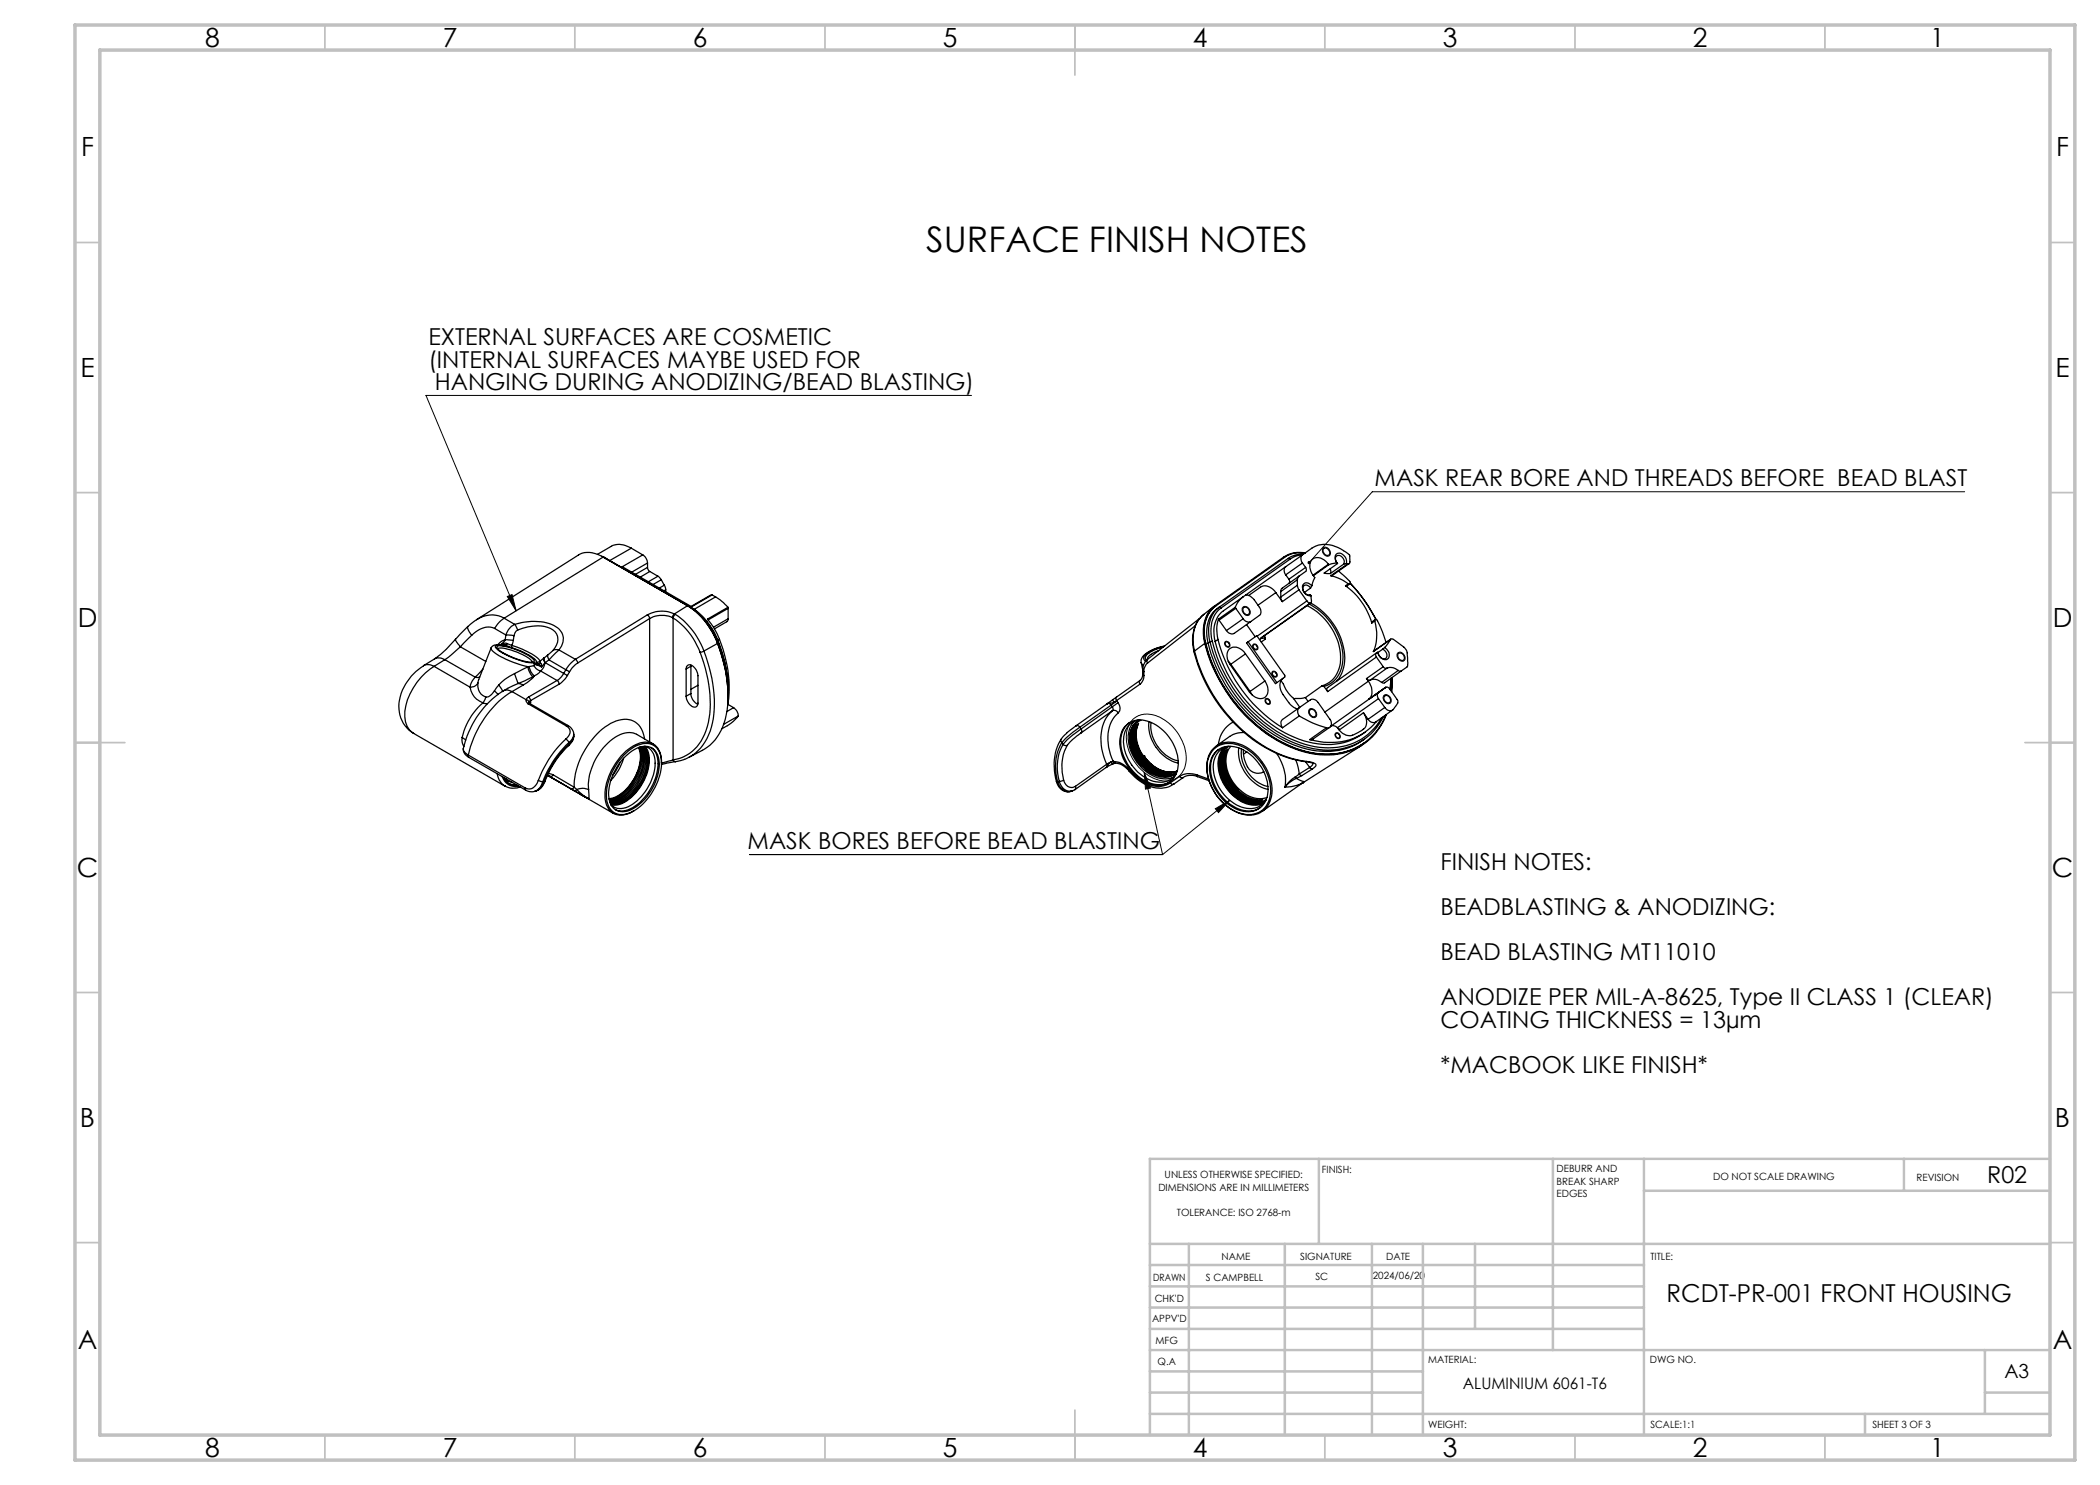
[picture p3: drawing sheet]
<svg xmlns="http://www.w3.org/2000/svg" width="420mm" height="297mm" viewBox="0 0 420 297" stroke-linecap="round" stroke-linejoin="round" font-family="sans-serif">
<g fill="none" stroke="#000" stroke-width=".25">
<path d="M120.3 111.3l.9 .4M120.6 111.4l.1 .1M120.6 111.4a4.7 4.7 0 0 0-4.9-.4l-20.4 12.9M120.6 111.4l-19.8 12.2M120.6 111.4l17 9.8M120.7 111.5h.1M121.2 111.7l16.9 9.7M121.2 111.7h-.1M126.3 109.6a4.2 4.2 0 0 0-4-.3l-2.8 1.6M126.3 109.6l2.3 1.4M126.3 109.6l-4.3 2.5M128.6 111a2.11 2.11 0 0 1 .9 1.6"/>
<path d="M128.6 111l-4.1 2.3 13.8 8.1 4.1-2.4M129.5 113.5l.1 .3 .4 .5M129.5 112.6v.9M129.5 112.6l-3.2 1.8M129.5 113.5l-2.4 1.4M130 114.3l1.6 .9M130 114.3l-1.9 1.1M131.6 115.2l.7 .8M131.6 115.2l-1.9 1.1M132.3 116l.6 1M132.3 116l-1.7 .9M132.9 117l.2 1"/>
<path d="M132.9 117l-1 .6M133.1 118v.4M133.1 118l-.3 .1M142.4 119l-.3 .1-3.9 2.2M142.4 119l.7 .4M143.1 119.4l1.6 1.1 .9 1M143.1 119.4l-4.3 2.5M248.6 119.4l-3.9 2.8a5.6 5.6 0 0 0-1.7 6.1M248.6 119.4a4.6 4.6 0 0 0-1.5 2.1M249.2 119a2.18 2.18 0 0 1 1.7 1l1 1.5a1.18 1.18 0 0 1 0 1.6l-1.7 1.2M249.2 119l-.6 .4M255.2 118.5a2.33 2.33 0 0 0-3.1-1.1l-2.4 1.7"/>
<path d="M255.2 118.5l1.3 1.8M255.2 118.5l-3.6 2.5M256.2 119.4l.3 .9M256.2 118.3v1.1M257.1 113.3a1.18 1.18 0 0 0 0 1.7M257.1 113.3l-7.9 5.7M257.1 115l.7 .8M257.6 111.7l-13.7 9.7M257.6 111.7l.4 .1M257.8 115.8a.55 .55 0 0 1 0 .9M258 111.8l-13.7 9.8M259.5 117l.3 1"/>
<path d="M259.5 116v1M259.5 117l-3.3 2.4M259.5 116l-3.3 2.3M259.8 115.2l-.3 .8M259.8 118l1.6 2.2M259.8 118l-3.3 2.3M260.5 111l-1.5 .3-1 .5M260.5 111a8.8 8.8 0 0 1 3.2-2 7.9 7.9 0 0 1 6.2 1.9l.1 1.5a.35 .35 0 0 1-.5 .4M260.5 111a1.18 1.18 0 0 0 0 1.6M260.5 112.6l.6 .9M260.5 112.6l-3.4 2.4M260.5 111l-3.4 2.3"/>
<path d="M260.7 110.8l-1.5 .2-1.6 .7M261 110.6a5.4 5.4 0 0 0-4.1 .9l-13.8 9.7M261.1 110.6a5.7 5.7 0 0 0-4.3 .8l-13.8 9.7a7 7 0 0 0-2.1 7.6M261.1 113.5l.2 .3-.1 .5-4.9 3.4-.1 .6M261.1 113.5l-3.3 2.3M262.1 117.6a.8 .8 0 0 0-.7-.6 .8 .8 0 0 0-.8 .5 1.21 1.21 0 0 0 1.4 1.4l.2 .2M262.1 117.6l-1.2 .9M262.2 119.1l.1 1.3-.3 .2M262.4 117.2a1.07 1.07 0 0 0-1.8-.2 1.69 1.69 0 0 0 1.6 2.1M262.4 117.2l-.3 .4M262.6 115l.4 .5-.6 1.7M264.8 109.7a.85 .85 0 0 1 1 .3 .85 .85 0 0 1-.1 1.1 .88 .88 0 0 1-.9-.4 .88 .88 0 0 1 0-1z"/>
<path d="M265.7 112.9a2.25 2.25 0 0 0-3.3-.9 2.58 2.58 0 0 0 .2 3M265.7 112.9v.1M265.7 112.9l-3.1 2.1M265.7 113l-3 2.1M266 113.8l.2 .5-.1 .4M266.2 115.1a9.4 9.4 0 0 1 3.5 1.7M267.4 112.6a1.25 1.25 0 0 1 .1-1.9 1.69 1.69 0 0 1 1.8 2M267.4 112.6l-1.7 .4M267.4 112.6l.1 .1M267.5 112.7l-2.7 1.9 1.3 .1M267.5 112.7a.91 .91 0 0 1-.4-.8 .91 .91 0 0 1 .6-.8 1.27 1.27 0 0 1 1 1.7M267.7 114.2l2.2 2.1a.28 .28 0 0 1 .2 .4 .28 .28 0 0 1-.4 .1"/>
<path d="M268.7 112.8l-2.6 1.9M269.1 117.2a14.1 14.1 0 0 1 5.3 7.4M269.3 112.7l.2 .1M269.3 112.7l-.6 .1M269.5 112.8l-3.3 2.3M269.7 116.8l-.6 .4M269.8 112.7l-3.3 2.4h-.3M269.9 116.8l-.6 .4h-.2M270.1 116.6a33.5 33.5 0 0 1 5.1 7.3 31.4 31.4 0 0 0-5.1-7.3zM84.7 133.1a10.4 10.4 0 0 0-4.9 8.7 5.9 5.9 0 0 0 2.9 4.9l18.3 10.5M84.7 133.1l1-.2 1.1 .4M86.8 133.3a12.5 12.5 0 0 0-5.8 10.1 3.7 3.7 0 0 0 1.7 3.2"/>
<path d="M86.8 133.3l7.2 4.1M86.9 131.8l.9-.2 1.2 .3M86.9 131.8l-2.2 1.3M89 131.9l-2.2 1.4M89 131.9l6 3.5M91.1 127.8l-1.8 2.1-2.4 1.9M91.1 127.8a2.57 2.57 0 0 0 1 1.6M92.1 129.4l-3.1 2.5M92.1 129.4l5.1 2.9M93.6 125.3l-2.5 2.5M93.6 125.3a2.11 2.11 0 0 0 .7 1.8M94 137.4a3.9 3.9 0 0 0 2.6 3.2"/>
<path d="M94.3 127.1l-2.2 2.3M95 135.4l-.6 .8-.4 1.2M95 135.4h1M95.3 123.9l-1.7 1.4M95.6 136.6a2.5 2.5 0 0 0 1.6 2.8M95.6 136.6a1.58 1.58 0 0 1-1.6 .8M96.6 133.8l-1.6 1.6M97.2 139.4l-.6 1.2M98.2 129.6l-2.6 7M98.2 129.6a1.89 1.89 0 0 0 1.2 1.3l3.3 1.6 2.9 .8M98.9 138.2a2.16 2.16 0 0 1-1.7 1.2M98.9 138.2l.7 .7"/>
<path d="M98.9 125.7a3.8 3.8 0 0 0-4.1 1l-.5 .4M98.9 125.7l2.3 1.3M99.4 129.3a4 4 0 0 1 2.9 .3l2.7 1.1a3.2 3.2 0 0 1 1.9 1.6 3.5 3.5 0 0 1-2.8-.3l-2.7-1a3.8 3.8 0 0 1-2-1.6zM99.6 129.8a2.03 2.03 0 0 1 1.9 0l3 1.1a3.2 3.2 0 0 1 1.9 1.5M99.7 137l-.8 1.2M99.7 137l.7 .9 .1 .4M100.2 128.9l.7 .3M100.2 128.9l.9 .1M100.7 138.1a18.5 18.5 0 0 0-8 11.6M100.7 138.1l.8-.1 .9 .3M100.8 123.6a5.8 5.8 0 0 0-1.9 2.1M100.8 123.6a5.2 5.2 0 0 0-5.5 .3"/>
<path d="M100.8 123.6l2.1 1.3M100.9 129.2a3.1 3.1 0 0 0-2.5 .1l-.2 .3M100.9 129.2l-1-.2-.8 .2a1.62 1.62 0 0 0 1.2 1.3 14.6 14.6 0 0 0 6.5 2.1M101 127.9l-.8 1M101 127.9l1.7 .2M101 127.9l-.8 .4-.6 .7M101.1 129l-.2 .2M101.1 129l1.3 .5M101.2 127l1.6 .1M101.2 127l-.2 .9M101.5 128.7l.9 .4M101.5 128.7l-.4 .3"/>
<path d="M101.5 128.7l-.4-.1-.9 .3M102.4 129.5l2.8 1.2a3.7 3.7 0 0 1 2.1 1.7M102.4 129.1l3 1.2a4.3 4.3 0 0 1 2.5 2M102.4 129.1v.4M102.4 138.3a20.2 20.2 0 0 0-8.7 12.7M102.4 138.3l2.8 1.6M102.7 128.1l-.3 1M102.8 127.1l-.1 1M102.9 134.7a9.5 9.5 0 0 0-3.2 2.3M102.9 134.7l.7 2M102.9 124.9a10.6 10.6 0 0 1 8.3 .4 2.92 2.92 0 0 1 .6 4.7M102.9 124.9l.6 1.1"/>
<path d="M102.9 124.9a3.3 3.3 0 0 0-1.7 2.1M103.5 126a1.56 1.56 0 0 0-.7 1.1M103.5 126a7.7 7.7 0 0 1 7.1 0 2.63 2.63 0 0 1 0 4.1M103.6 136.7l1 .3M103.6 136.7l-2.9 1.4M104.6 137l-2.2 1.3M105.2 139.9v.4l.4 .5M105.2 139.9l.4 .1 .2 .4M105.6 133.3l-2.7 1.4M105.6 133.3a3.5 3.5 0 0 0 1 2.1M105.7 139.4l-.5 .5M105.7 139.4l.2 .2 .2 .5"/>
<path d="M105.8 133.3a2.96 2.96 0 0 0 1.1 1.9M105.8 133.3h-.2M106.6 135.4l-3 1.3M106.8 133.1l-1 .2M106.8 133.1a2.02 2.02 0 0 0 1.3 1.1M106.8 132.6l.1 .3M106.8 132.6l.6 .1M106.8 132.6l.6 .4M106.9 135.2a6.6 6.6 0 0 1-2.3 1.8M106.9 135.2l-.3 .2M106.9 132.9l-.1 .2M106.9 132.9l.5 .1"/>
<path d="M107.3 132.4l.3 .4M107.4 132.7v.3M107.4 132.7l.2 .1M107.4 133l.9 .4M107.6 132.8l.7 .6M107.9 132.3l.2 .3M107.9 132.3l-.6 .1M108.1 134.2l-.3 .4-.9 .6M108.1 132.6l.2 .2v.6M108.1 132.6l-.5 .2M108.1 134.2l3.3 1.9M108.7 131.7l-.8 .6"/>
<path d="M108.7 131.7l.3 .9M108.8 131.6l.2 .9M108.8 131.6l-.1 .1M109 132.6a2.55 2.55 0 0 1-.9 1.6M109 132.6l-.7 .8M109 132.5v.1M109 132.5l3.7 2.2M109.5 131l.3 1M109.5 131l-.7 .6M109.8 132l3.4 1.9M109.8 132l-.8 .5M110.6 130.1l-1.1 .9"/>
<path d="M111.4 136.1l.3 .3 .1 .4M111.4 136.1l-5.7 3.3M111.8 130l-2 2M111.8 130l-.8-.1-.4 .2M111.8 130l3.3 1.9M111.8 136.8l-5.7 3.3M112.7 134.7l-.4 .6-.9 .8M112.7 134.7l.8 .4M113.2 133.9l.7 .4M113.2 133.9l-.5 .8M113.5 135.1l-.6 .8-1.1 .9M113.9 134.3l-.4 .8"/>
<path d="M115.1 131.9a6.3 6.3 0 0 0-1.9 2M115.1 131.9l.4 .4v.3M115.5 132.6l-1.1 1-.5 .7M129.5 123l.4 .4v.3M129.5 123l-14.4 8.9M129.9 123.7l-14.4 8.9M129.9 123.7v24.7M134.5 123.5a5.2 5.2 0 0 0-4.6 .2M134.5 123.5l.1 .1M134.6 123.6a14 14 0 0 1 5.4 6.9M134.6 123.6v28.4M134.9 122.8a5.9 5.9 0 0 0-5.4 .2"/>
<path d="M134.9 122.8l2.6-1.7a15 15 0 0 1 6 7.6M134.9 122.8l-.4 .7M134.9 122.8l.1 .1M135 122.9l-.4 .7M135 122.9a15.2 15.2 0 0 1 5.8 7.3M137.2 133.8a.77 .77 0 0 1 .5-.8 .77 .77 0 0 1 .9 .3l.6 .7 .4 .9v5.7a.77 .77 0 0 1-.5 .8 .77 .77 0 0 1-.9-.3l-.6-.7-.4-1.2M137.2 133.8v5.4M137.6 121.2a14.7 14.7 0 0 1 5.9 7.4M137.6 121.2h.1M138.1 121.4a13.9 13.9 0 0 1 5.5 7M138.1 121.4a13 13 0 0 1 5.6 6.9M138.1 121.4l-.1 .1"/>
<path d="M138.2 138.7a2.33 2.33 0 0 0 1.4 2.1M138.2 133.2l-1 .6M138.2 133v5.7M138.2 138.7l-1 .5M139.6 137.1l-1.4 .8M140 130.5a25 25 0 0 1 1.5 14.8 8.5 8.5 0 0 1-6.9 6.7M140.8 130.2a25.9 25.9 0 0 1 1.5 15.2 9.1 9.1 0 0 1-5.4 6.5M140.8 130.2l-.8 .3M143.5 128.7a26.3 26.3 0 0 1 1.6 15.1 9.8 9.8 0 0 1-4.6 6.3l-2.7 1.4M143.5 128.6a29.9 29.9 0 0 1 2.1 10.5M143.5 128.7l-2.7 1.5M143.5 128.6v.1"/>
<path d="M143.6 128.4a27.3 27.3 0 0 1 2 12.1M143.6 128.4l-.1 .1M143.7 128.3a28.8 28.8 0 0 1 2 10.3M143.7 128.3l-.1 .1M143.9 127.9a24.5 24.5 0 0 1 1.6 13.1M143.9 127.9l-.3 .2M145.6 121.5l-4.1 2.3a14.2 14.2 0 0 1 2.4 4.1M145.6 121.5v.2M145.6 123.8l-.1 .5-2.6 1.5M145.6 121.7v2.1M145.6 121.7l-4 2.3M145.6 123.8l-2.9 1.6"/>
<path d="M222.5 139.9l-1.1 .9M222.5 139.9l.3 .5M223.3 139.4l-.1 .3 .1 .4M223.3 139.4l-.8 .5M228 136.1l-.1 .2 .1 .5M228 136.8l-4.7 3.3M228 136.1l-4.7 3.3M228.2 132.5l.5 .6M228.5 134.9l-.1 .6-.4 .6M228.5 134.1l.3 .2M228.5 134.9l.3 .2M228.5 134.1v.8"/>
<path d="M228.8 135.1a2.22 2.22 0 0 1-.8 1.7M228.8 134.3v.8M229.5 131.9a2.78 2.78 0 0 0-1 2.2M229.5 132.6a2.36 2.36 0 0 0-.7 1.7M229.5 131.9l-.1 .2 .1 .5M231.7 130.1a3.1 3.1 0 0 0-2.3 1.8M232.6 129.4a5.8 5.8 0 0 0-3.5 2v.3l.2 .3M232.8 129.3a5.4 5.4 0 0 0-4.1 2.2l.1 .4 .3 .4M232.9 129.2h-.1a7 7 0 0 0-4.4 2.5l-.2 .7 .3 1.5M238.8 130.3a30.9 30.9 0 0 0 17.2 20.7l1.9 .7 3.2 .6M238.9 130.2a31.1 31.1 0 0 0 17.5 20.8l1.9 .7 3 .6M238.9 130.2l-.1 .1"/>
<path d="M239.1 125.1l-9.6 7.5M239.9 123.7l-10.4 8.2M240.8 122.9a7.1 7.1 0 0 0-2 7.4M240.9 128.7a31.3 31.3 0 0 0 17.2 20.7 15.2 15.2 0 0 0 14.4-.4 12.3 12.3 0 0 0 4.8-6.1M240.9 128.7l-2 1.5M241.1 128.7a31.1 31.1 0 0 0 17.1 20.6 15.5 15.5 0 0 0 13.5 0l1.1-.7M241.2 128.6a31 31 0 0 0 18 21.1 15.1 15.1 0 0 0 13.3-.9 12.5 12.5 0 0 0 4.7-5.8M241.2 128.6l-.1 .1M241.6 128.7a30.2 30.2 0 0 0 17 20.2 14.9 14.9 0 0 0 13.2-.3l1.1-.8M242 128.4a30 30 0 0 0 16.9 20.2 14.7 14.7 0 0 0 13.3-.3 11.9 11.9 0 0 0 4.5-5M242 128.4l-.4 .3M242.5 128.3a29.6 29.6 0 0 0 16.7 19.9 14.3 14.3 0 0 0 13.7-.8l1.8-1.6 1.6-2.2"/>
<path d="M242.5 128.3l-.5 .1M242.8 121.3a10.4 10.4 0 0 0-3.2 2.8 8.1 8.1 0 0 0-.7 6.1M243 128.3a28.7 28.7 0 0 0 16.8 19.5 13.5 13.5 0 0 0 13.2-1.4M243.1 121.2a6.7 6.7 0 0 0-1.9 7.4M243.1 121.2a6.8 6.8 0 0 0-2 7.5M243.6 127.9a29.6 29.6 0 0 0 12.9 17.7M243.6 127.9l-.6 .4M243.7 123.8a7 7 0 0 0-.1 4.1M243.7 123.8l.1 .2M243.8 124l1.5 2.1M243.9 121.4a5.9 5.9 0 0 0-2.4 6.5l.1 .8M243.9 121.4a6.4 6.4 0 0 0-1.9 7"/>
<path d="M243.9 121.4l.4 .2M244.3 121.6a6 6 0 0 0-1.8 6.7M245.1 128.5a.48 .48 0 0 1 .7 .2 .48 .48 0 0 1-.2 .6l-.5-.2zM245.6 132.3l.6 .6M246.2 132.9l3.8 5.4M247.1 121.5l.1 .2M247.1 121.5l-3.4 2.3M247.2 121.7l1.4 2.1M247.2 121.7l-3.4 2.3M248.6 123.8a1.25 1.25 0 0 0 1.6 .5M248.6 123.8l-3.3 2.3M248.7 121.5a.87 .87 0 0 1 1 .3 .87 .87 0 0 1 0 1.1 .91 .91 0 0 1-1-.4 .91 .91 0 0 1 0-1z"/>
<path d="M249.1 130.8a2.25 2.25 0 0 0-3.3-.9 2.5 2.5 0 0 0 .2 3l3.9 5.5a2.48 2.48 0 0 0 3.1 1.1 2.41 2.41 0 0 0 0-3.3M249.1 130.8l3.9 5.4M249.1 130.8l-2.9 2.1M249.3 124.9l1.7 2.4M249.6 128.4l1.8-1.3 5.6 8-.1 .3-1.5 1.1M249.6 128.4l-.3 .2 5.8 8.1 .3-.2M249.6 128.4l5.8 8.1M250 138.3l.4 .7M250.2 124.3l-3.4 2.4a1.28 1.28 0 0 1-1.5-.6M250.7 129a.51 .51 0 0 1 .7 .2 .51 .51 0 0 1-.2 .7l-.3-.2-.3-.3zM252.2 127.6h.2M252.2 127.6l9.9-7a13 13 0 0 1 6.8 12.4l-.6 1.7-.9 1.5"/>
<path d="M252.4 127.6l.6 .1M252.4 127.6l-.5 .3M252.9 127.1l.1 .6M252.9 127.1l.1 .7M253 136.2l-3 2.1M253 127.7v.1M253 127.8l-.8 .6M253.2 139.9a.52 .52 0 0 1 .7 .2 .52 .52 0 0 1-.1 .7 .58 .58 0 0 1-.6-.9zM254.6 134.4a.53 .53 0 0 1 .6 .2 .53 .53 0 0 1 0 .7 .58 .58 0 0 1-.6-.9zM256.2 136.1l.5 .7a6.8 6.8 0 0 0 2 2.9l1.3 1.8M256.6 135.7a2.36 2.36 0 0 0 0 3.2l1.4 2 1.4 .9M261.1 139.5l-2.3 .3"/>
<path d="M261.1 139.5l.5 .8M261.4 120.2l.6 .4M261.4 120.2l-10 7M261.4 121.1a12.2 12.2 0 0 1 6.7 11.5 5.2 5.2 0 0 1-3.7 4.6M261.8 120.8a12.4 12.4 0 0 1 6.7 11.9 5.3 5.3 0 0 1-3.7 4.6M262 120.6l-9.8 7M264.4 137.2l-3.3 2.3M264.4 137.2l.4 .1M264.8 137.3l.7 1M273.3 135.7a.6 .6 0 0 0 .7 .3M273.3 135.7l.4 .5M273.7 136.2a2.78 2.78 0 0 1 .1 3.7"/>
<path d="M273.7 136.2l-8.7 6.2M274 136a2.1 2.1 0 0 1 2.3 .5M275 124.2a.27 .27 0 0 1 .2-.3 .27 .27 0 0 1 .3 .2l1 2.2 .7 2.2M275 124.2a9.2 9.2 0 0 1-.3 6.1M275 124.2l-.6 .4M275 123.9l-.6 .5v.2M275.3 130.6l-9.8 6.9a.53 .53 0 0 0 0 .8M275.3 131.4l1.3 1.9M275.3 131.4l-9.8 6.9M275.6 130.5a.58 .58 0 0 0-.3 .9M275.6 130.5h.1M275.7 138.5a.88 .88 0 0 0 0 1.2"/>
<path d="M275.7 139.7l1.3 1.8M275.7 139.7l-8.2 5.9M276.5 129.9a1.14 1.14 0 0 1 .6 1.8 1.21 1.21 0 0 1-1.5-1.2M276.5 129.9l-.9 .6M276.6 133.3a.54 .54 0 0 0 .8 .3M276.6 133.3l-3.3 2.4M276.9 129.5a1.46 1.46 0 0 1 .5 2.4 1.58 1.58 0 0 1-1.8-1.4M276.9 129.5l-.4 .4M277 139.2a.85 .85 0 0 1 .9 .3 .85 .85 0 0 1-.1 1 .88 .88 0 0 1-.9-.3 .88 .88 0 0 1 .1-1zM277.1 137.5a.64 .64 0 0 1 .8 .3l1.6 2.3 .1 .4-.4 .6a2 2 0 0 1-1.1 1.1l-.7-.3-.4-.4M277.1 137.5l-10.9 7.7a1.25 1.25 0 0 1 1.5 .6M277.1 137.5l-3.3 2.4"/>
<path d="M277.4 133.6a2.21 2.21 0 0 1 2.2 .5M277.4 133.6l-3.4 2.4M278 127.9l.2-.1 .5 .1 2.1 1.6a3 3 0 0 1 .7 2.6v1.2l-1.3 .9M278 127.9l-1.1 1.6M278 127.9l-3.3 2.4M278.1 127.8l-3.4 2.5M278.2 135.7l-.2 2.2M278.2 135.6l-.1 2.4M278.3 135.6l-.1 2.5M278.4 135.5l-.1 2.8M278.4 135.5l-.1 2.9M279.6 130.8a.84 .84 0 0 1 1.1 .2 .84 .84 0 0 1-.1 1.1 .96 .96 0 0 1-1-1.3z"/>
<path d="M279.6 134.1l.4 .2 .2-.1M279.6 134.1l-3.3 2.4M280.2 134.2l-3.3 2.4h-.3l-.3-.1M92.4 147.5l.1 1.1 .3 .7M92.4 147.5l.8 .5M92.7 149.7a1.82 1.82 0 0 0 1.1 1.8M92.7 149.7a1.43 1.43 0 0 0 1 1.3M93.7 151l.1 .5M93.7 151l11.3 6.6M93.8 151.5l11.4 6.5M96.6 140.6a13.1 13.1 0 0 0-4.2 6.9M96.6 140.6l.9 .2"/>
<path d="M99.4 154.7a3.7 3.7 0 0 0 1.6 2.5M100.4 155.3a2.8 2.8 0 0 0 3.3 1.9M100.7 155.5a2.64 2.64 0 0 0 2.7 1.6M101 157.2a3.5 3.5 0 0 0 3 .2M101.2 155.8l-.4-.1 .8 .5 .8 .3M101.7 156.7l.8 .2h.7M105 157.6l.2 .4M105.6 140.8l7.7 4.4M105.8 140.5l.2 .2M105.8 140.4l.1 .2-.3 .2M106 140.7l-.4 .1M106 140.7l7.6 4.4"/>
<path d="M106.1 140.1v.1M106.1 140.1l-.3 .3M106.1 140.2l-.3 .4M106.1 140.5l-.2 .2M106.1 140.2v.3M106.1 140.5v.3M107.2 158.2l-.2 .1M107.7 156.1a1.88 1.88 0 0 1-2.7 1.5M107.7 156.1l.8 .3M108.5 156.4a2.26 2.26 0 0 1-3.3 1.6M108.9 156.3l-.2 .5a2.59 2.59 0 0 1-1.5 1.4M108.9 156.3l-.4 .1"/>
<path d="M109 156.2a2.93 2.93 0 0 1-1.8 2M109 156.2l-.1 .1M109.5 155.1l.4 .2M109.7 155.2l6.5 3.7M109.7 154.7l.9 .3M109.7 155.1l2.9 1.7M109.9 155.3h.1M109.9 155.3l4.2 2.4M110.6 155a.54 .54 0 0 1-.7 .3M110.6 155l4.2 2.4M113.2 147.8a21.3 21.3 0 0 0-5.5 8.3M113.2 147.8l.6 .7"/>
<path d="M113.3 145.2a1.35 1.35 0 0 1 .2 2.3l-.3 .3M113.6 145.1a2.38 2.38 0 0 1 .2 4M113.6 145.1l-.3 .1M113.8 149.1a18.5 18.5 0 0 0-4.8 7.1M113.8 148.5a20.4 20.4 0 0 0-5.3 7.9M113.8 148.9a19.5 19.5 0 0 0-4.9 7.4M113.8 148.9v.2M113.8 148.5v.4M114.1 157.7l.7 .4M114.7 146.9a1.99 1.99 0 0 1-.9 1.6M114.7 147.2l.1 .1a2.27 2.27 0 0 1-1 1.6M114.8 158.1l2.3 1.3"/>
<path d="M114.8 157.4l-.2 .3h-.5M114.8 157.4l.6 .5M115.4 157.9a2.76 2.76 0 0 1 2.3 0M115.4 157.9l1.8 1.6M115.4 157.9l-.4 .2h-.2M116.2 158.9l.9 .5M116.2 158.9l6.5 3.8M117.1 159.4l.7 .3M117.1 159.4l.1 .1M117.2 159.5l.6 .2M117.7 157.9l.1 1.8M124 152.5l-.8 1.6-.6 .9"/>
<path d="M124.7 151.7a10.6 10.6 0 0 1-2.5 4.4M124.7 151.1a6.2 6.2 0 0 1 5.2-2.4 3.8 3.8 0 0 1 2.4 4.5 12.1 12.1 0 0 1-6.1 9.3 3.2 3.2 0 0 1-4.9-2.7 11.8 11.8 0 0 1 3.4-8.7zM125 151.4a5.5 5.5 0 0 1 4.8-2 3.4 3.4 0 0 1 2.1 3.5 10.9 10.9 0 0 1-6 9.2 2.88 2.88 0 0 1-4.2-2.9 11.1 11.1 0 0 1 3.3-7.8zM125.3 157.9l-.3 .3a5.1 5.1 0 0 1-3.2 1.7M127.7 149.5a7.8 7.8 0 0 1-1.6 7.3 6.6 6.6 0 0 1-4.3 2.9M127.8 149.5a7.3 7.3 0 0 1-.9 6.4l-1.6 2a9.1 9.1 0 0 0 2.7-7.9zM128 149.4a7.1 7.1 0 0 1-.9 6.6 7.2 7.2 0 0 1-5.2 4M128.1 149.4a6.2 6.2 0 0 1-.3 5.8 8.5 8.5 0 0 1-5.2 4.9h-.7M128.2 149.4a4.5 4.5 0 0 1 .5 4.1 9.3 9.3 0 0 1-5.9 6.7h-.8M128.4 149.3a5.2 5.2 0 0 1 .3 5.2 9.1 9.1 0 0 1-5.6 5.9l-1.1-.1M128.4 149.3a4.9 4.9 0 0 1 .5 5.4 9.9 9.9 0 0 1-4.9 5.6 3.1 3.1 0 0 1-2 .1M128.7 149.3a3.9 3.9 0 0 1 .8 3.6 10 10 0 0 1-5.4 7.6l-.7 .2h-1.3"/>
<path d="M128.7 149.3a4.8 4.8 0 0 1 .7 5 9.3 9.3 0 0 1-5.9 6.5h-1.4M128.9 147.8a4 4 0 0 0-5.6-3.6 14.6 14.6 0 0 0-7.8 9.1l-.4 1.5-.3 2.6M129 149.3a3.3 3.3 0 0 1 2 3.9 10.4 10.4 0 0 1-5.8 8.3 2.75 2.75 0 0 1-3-.5 4.6 4.6 0 0 0 4.1-1.5 10.4 10.4 0 0 0 3.5-8.5l-.3-.9zM130.2 149.5a3.8 3.8 0 0 1 1.4 3.8 10.8 10.8 0 0 1-6 8.7l-1.3 .2-1.2-.3M130.6 148.8l-3.3-1.9a4.5 4.5 0 0 0-4.8 .9 12.1 12.1 0 0 0-4.8 10.1M132.3 152.6a3.8 3.8 0 0 0-2.4-4.1 6.8 6.8 0 0 0-6.1 3.2 11.4 11.4 0 0 0-2.6 8.9 3.1 3.1 0 0 0 4.5 2.1l1.1-.5M134.6 152l.2 .3h.3M134.6 152l-2.3 .6M135.1 152.3l-2.8 .6M136.9 151.9l-1.8 .4M145.6 140.9l1.1 .6M146.7 141.5a2.1 2.1 0 0 1 1 1.7"/>
<path d="M146.7 141.5l-1.3 .8M147.7 143.2l-1.4 1.4-1.9 1.2M147.7 143.2l-3 1.7M211.3 156.3a2.34 2.34 0 0 0 3.2 1.9M211.3 156.3l.2 .1M211.5 156.4a2.19 2.19 0 0 0 2.7 1.9M211.8 156.3a2.22 2.22 0 0 0 2.7 1.9M211.8 156.3l-.3 .1M212.2 147.9a10.6 10.6 0 0 0-.9 8.4M212.2 147.9v.3l.2 .3M212.4 148.5a9.8 9.8 0 0 0-.9 7.9M212.4 148.5l.2 .4"/>
<path d="M212.6 148.9a.69 .69 0 0 0 .9 .1M212.6 148.9a9.8 9.8 0 0 0-.8 7.4M212.7 156a1.6 1.6 0 0 0 2.4 1.3M212.7 156l-.9 .3M213.4 146.6l-1.2 1.3M213.5 149a9.3 9.3 0 0 0-.8 7M215 157.9l-.5 .3M215.2 145.2l-1.8 1.3M215.2 145.2a.61 .61 0 0 1 .8 .2M216 145.4l-2.6 2.1-1 1M216 145.4l.2 .4M216.2 146.6l-1.9 1.5-.8 .9"/>
<path d="M216.2 145.8l-.3 .2a15.2 15.2 0 0 0-3.3 2.9M216.2 145.8l.2 .3-.2 .5M221.2 153.5h.1M221.2 153.5l-6.2 4.4 .2-.3-.1-.3M221.3 152.9l.1 .3-.2 .3M221.3 152.9l-6.2 4.4M221.4 140.8a.59 .59 0 0 1 .8 .2M221.4 140.8l-6.2 4.4M222.2 152.4l-.5 .4-.4 .7M222.2 152.4l.4 .4M222.2 141l-6.2 4.4M222.2 141l.3 .4"/>
<path d="M222.5 142.2a7.8 7.8 0 0 0-2.2 7.5l1 3.2M222.5 141.4l.1 .3-.1 .5M222.5 142.2a.91 .91 0 0 1 1.2 .4M222.5 142.2l-6.3 4.4M222.5 141.4l-6.3 4.4M222.6 152.8l-1.3 .7M222.6 152.3a4.2 4.2 0 0 1 3.3 1.7M222.6 152.3h.1M222.6 152.3l-1.3 .6M222.6 152.3l-.4 .1M222.6 152.3l.4 .3M222.8 140.4l-1.4 .4"/>
<path d="M223 152.6a3.6 3.6 0 0 1 2.8 1.6M223 152.6l-.4 .2M223.3 140.1l.1 .1M223.3 140.1l-.5 .3M223.4 140.2l-1.2 .8M223.4 140.2l.2 .3M223.6 140.5a1.54 1.54 0 0 1 .1 2.1M223.6 140.5l-1.1 .9M223.7 142.6a7.3 7.3 0 0 0-1.8 7.5l.7 2.2M225 145.3a4.7 4.7 0 0 1 6.1-.3 9.2 9.2 0 0 1 4.4 9 4.2 4.2 0 0 1-6.5 2.4 9.4 9.4 0 0 1-5-8.8l.4-1.5zM225.8 154.2a7.9 7.9 0 0 0 7.5 3.3l1.5-.7M225.8 144.6a5.4 5.4 0 0 0-1.2 6.4 8.6 8.6 0 0 0 7.2 5.9l1-.1 1.2-.5"/>
<path d="M225.9 154a7.3 7.3 0 0 0 6.8 3.2l1.4-.6M225.9 154l-.1 .2M226.8 144.3a5.5 5.5 0 0 0-.7 5.8 8.4 8.4 0 0 0 6.5 5.6h1l1.1-.3M226.9 145.2a6.7 6.7 0 0 0 1.6 7.5 5.6 5.6 0 0 0 6 2.2l.9-.7-.8 .3M227.1 146.9a8.2 8.2 0 0 0 1.5 4.4M227.1 145.1a6.8 6.8 0 0 0 1.5 7.4 6.3 6.3 0 0 0 5.4 2.4M227.3 145a6.6 6.6 0 0 0 1.5 7.4 6.2 6.2 0 0 0 5.4 2.4M227.5 152.1a6.7 6.7 0 0 0 6.1 3.3l.9-.3 .8-.6M227.5 144.8a6.8 6.8 0 0 0 1.5 7.5 6.3 6.3 0 0 0 5.4 2.4M227.5 144.2a5.1 5.1 0 0 0-.9 6.2l.9 1.7M227.6 145a7.6 7.6 0 0 0 3.3 8.4 4.9 4.9 0 0 0 4.5 .8 5.7 5.7 0 0 1-6-2.2l-.6-.8M227.6 152l-.1 .1"/>
<path d="M227.7 144a4.1 4.1 0 0 0-2.9 5 8.6 8.6 0 0 0 6.9 7.4 3.6 3.6 0 0 0 3.6-1.7M227.7 152a6.8 6.8 0 0 0 6.1 3.3l1.3-.5M227.7 144.7a7 7 0 0 0 2.2 8.1 5.5 5.5 0 0 0 4.7 1.7M227.7 152h-.1M227.9 144a4.2 4.2 0 0 0-1.8 4.8l.2 1.2 1.2 2.1M228.2 144a3.9 3.9 0 0 0-2 4.5 8.1 8.1 0 0 0 1.4 3.5M228.8 151.2a6.3 6.3 0 0 0 5.9 3.2M228.8 151.2h.1M229.8 144.3a8 8 0 0 0 5.9 8.3M230.2 144.5a7.4 7.4 0 0 0 5.5 7.7M234.1 156.6a.53 .53 0 0 0 .7 .2M235.2 154.7l-.2 .1"/>
<path d="M235.9 155.3l.2 .2h.5M235.9 155.3l-1.8 1.3M236.6 155.5l-1.8 1.3M239.4 155a3.8 3.8 0 0 0-3.5 .3M239.4 155l.1 .3M239.4 155l2.3 .8M239.5 155.3a3.2 3.2 0 0 0-2.9 .2M239.5 155.3l2.3 .8M242.8 149.8a5.1 5.1 0 0 1 6-.3 10 10 0 0 1 5.2 9.8 4.3 4.3 0 0 1-5.9 3.4 9.9 9.9 0 0 1-6.6-10.7l.7-1.4zM242.9 149.5a5.2 5.2 0 0 1 6.1-.2 10.3 10.3 0 0 1 5.3 9.9 4.5 4.5 0 0 1-6.4 3.5 10.4 10.4 0 0 1-6.5-10.4l.3-1.1 .5-1zM242.9 150.6a4.6 4.6 0 0 1 6.2-.4 9.1 9.1 0 0 1 4.4 9 4 4 0 0 1-5.5 2.9 9.3 9.3 0 0 1-6-9.2l.4-1.5zM243.7 149.9a5.2 5.2 0 0 0-1.3 5.8 8.9 8.9 0 0 0 6.9 6.5l1.5-.1 1.2-.5"/>
<path d="M244.8 150.4a6.7 6.7 0 0 0 .9 6.9 6.7 6.7 0 0 0 6.1 3.2l.7-.2 .8-.5M244.8 149.5a5.8 5.8 0 0 0-.4 6.7 8.1 8.1 0 0 0 6.4 4.8h1l.9-.3M244.9 152.1a8.4 8.4 0 0 0 2.8 5.9M245 150.2a6.9 6.9 0 0 0 1.5 7.7 6.5 6.5 0 0 0 5.5 2.5M245.1 150.1a6.7 6.7 0 0 0 1 6.9 6.7 6.7 0 0 0 6.1 3.2M245.2 149.5l.2-.2a4.8 4.8 0 0 0-1.3 5.4l.3 1 1 1.8a6.7 6.7 0 0 1-.9-7.4zM245.4 157.5a6.6 6.6 0 0 0 6.6 3.2l1-.5M245.4 150a6.9 6.9 0 0 0 1.5 7.6 6.5 6.5 0 0 0 5.5 2.5M245.5 157.4a6.9 6.9 0 0 0 6.3 3.3l1.2-.5M245.5 149.8a7.4 7.4 0 0 0 2.3 8.4 5.9 5.9 0 0 0 4.8 1.7M245.5 157.4l-.1 .1M245.6 157.3l-.1 .1"/>
<path d="M245.6 149.3a4.2 4.2 0 0 0-2.9 5.2 8.8 8.8 0 0 0 6.7 7.2 3.6 3.6 0 0 0 3.8-1.7M245.8 149.3a4.6 4.6 0 0 0-1.6 5.4l.8 1.9 .5 .8M246.2 149.3a5.8 5.8 0 0 0 .1 6.7 6.7 6.7 0 0 0 6.5 3.7l.6-.2M246.6 144.4a5.8 5.8 0 0 0-2.9 4.5M247.8 149.6a8 8 0 0 0 5.8 8.3M248.3 149.8a7.2 7.2 0 0 0 5.3 7.5M248.7 150a5.7 5.7 0 0 0 1.5 4.2 2.22 2.22 0 0 0 2.6 .1M248.8 146.5l-1.3 .1-.9 .3-3.3 2.3M249.2 150.5l.1-.1-.6 .4M255.3 150.6a9.5 9.5 0 0 1 1.7 6.8M259 155.4l-1.3 1.1-.7 .9M259 155.4l.3 .3"/>
<path d="M259.2 152l.4 1.4 .3 1.4M259.3 155.7l-1.6 .9-.7 .8M259.3 155.7l1.5 .6-.3 .3M259.9 143.2a19.7 19.7 0 0 0 5.4 2.4M259.9 141.5a1.22 1.22 0 0 0 0 1.7M259.9 141.5l2.2-1.5a1.2 1.2 0 0 1 1.5 .5l2.4 3.3a.96 .96 0 0 1 .3 1.1 .96 .96 0 0 1-1 .7M259.9 141.5l-3.4 2.4a1.23 1.23 0 0 0 0 1.7M259.9 154.8l-.9 .6M259.9 154.8l.5 .3M259.9 143.2l-3.4 2.4M260.4 155.1l-1.1 .6M260.5 156.6h.1"/>
<path d="M260.5 156.6l-.3 .2a7.8 7.8 0 0 1-3.2 .6M260.5 156.6l-8 5.6M261.1 152.3l.8 1.2M261.1 152.3l1.4 .3M261.3 152.3l1.1 .2 .7 .3 .1 .4-.7 .6M261.3 152.3h-.2M261.9 153.5l.6 .3M261.9 153.5l-2 1.3M262 141.9a.86 .86 0 0 1 1 .4 .86 .86 0 0 1-.1 1 .9 .9 0 0 1-.9-.4 .9 .9 0 0 1 0-1zM262.5 153.8l-2.1 1.3M262.5 152.6v.3l-.6 .6M265.3 145.6l-3.4 2.3"/>
<path d="M266 145.4l-3.4 2.4-.7 .1M267.2 146.8a.51 .51 0 0 1 .6 .1 .51 .51 0 0 1-.1 .7l-.4-.1-.2-.3zM267.7 145.8h.1M267.7 145.8a2.58 2.58 0 0 0 3.9 .7l1.1-.7M272.3 149.1l-12 7.6M272.7 142.6a2.41 2.41 0 0 1 0 3.2M272.7 142.6l.9 1.3M272.7 145.8l-.1 .1M272.7 142.6l-4.9 3.4M275.2 144.4a11.9 11.9 0 0 1-12.3 3.7l-1-.2M277 141.5l-3.4 2.4M278.5 142l-3.3 2.4a1.17 1.17 0 0 1-1.6-.5"/>
</g>
<g fill="none" stroke="#000" stroke-width=".2">
<path d="M194.3 79.1h-109.1l18 43.1M392.9 98.4h-118.4l-12.7 14.1M101.5 119.3l.9-.4 .8 3.3zM264.6 109.6a1 1 0 0 1 1.3 .3 1 1 0 0 1-.1 1.3 1.1 1.1 0 0 1-1.1-.4 1.1 1.1 0 0 1-.1-1.2zM245.1 128.3a.69 .69 0 0 1 .8 .3 .69 .69 0 0 1-.1 .8 .73 .73 0 0 1-.7-.3 .73 .73 0 0 1 0-.8zM248.6 121.4a1.02 1.02 0 0 1 1.2 .4 1.02 1.02 0 0 1-.1 1.2 1.11 1.11 0 0 1-1-.4 1.11 1.11 0 0 1-.1-1.2zM250.7 128.8a.68 .68 0 0 1 .7 .3 .68 .68 0 0 1 0 .9 .73 .73 0 0 1-.7-.4 .73 .73 0 0 1 0-.8zM253.1 139.8a.64 .64 0 0 1 .8 .2 .64 .64 0 0 1-.1 .9h-.3l-.4-.4zM254.5 134.3a.64 .64 0 0 1 .8 .3 .64 .64 0 0 1-.2 .8l-.4-.1-.2-.3-.1-.3zM276.8 139.1a1.03 1.03 0 0 1 1.4 1.1 .7 .7 0 0 1-.6 .6 .7 .7 0 0 1-.7-.6l-.3-.6zM279.5 130.6a1.07 1.07 0 0 1 1.2 .1 1.07 1.07 0 0 1 .3 1.1 .78 .78 0 0 1-.8 .5 .78 .78 0 0 1-.7-.7l-.1-.4zM226.6 143.9a4.9 4.9 0 0 1 5.9-.1 9.5 9.5 0 0 1 4.7 8.8 4.1 4.1 0 0 1-6 3.3 9.3 9.3 0 0 1-5.8-9.8 4.4 4.4 0 0 1 1.2-2.2z"/>
<path d="M228.8 154.5l3.7 16.4M228.8 154.5l1.3 3.1-1 .2zM261.9 141.8a1.02 1.02 0 0 1 1.2 .4 1.02 1.02 0 0 1-.1 1.3 1.11 1.11 0 0 1-1.1-.5 1.11 1.11 0 0 1 0-1.2zM267.2 146.6a.67 .67 0 0 1 .7 .3 .67 .67 0 0 1-.1 .8 .73 .73 0 0 1-.7-.4 .73 .73 0 0 1 .1-.7zM149.9 170.9h82.6M243.1 161.7l2.9-1.6-2.3 2.4zM246 160.1l-13.5 10.8"/>
</g>
<g fill="none" stroke="#c0c0c0" stroke-width=".35">
<path d="M65 5v5M115 5v5M165 5v5M215 5v10M265 5v5M315 5v5M365 5v5M15 48.5h5M410 48.5h5M15 98.5h5M410 98.5h5M15 148.5h10"/>
<path d="M405 148.5h10M15 198.5h5M410 198.5h5M15 248.5h5M410 248.5h5M65 287v5M115 287v5M165 287v5M215 282v10M265 287v5M315 287v5M365 287v5"/>
</g>
<g fill="none" stroke="#c0c0c0" stroke-width=".5">
<path d="M263.8 231.8v17M310.6 231.8v38.2M328.8 231.8v55.2M328.8 238.2h81.2M380.8 231.8v6.4M410 231.8h-180v55.2M230 248.8h180M230 257.3h98.8M230 253h98.8M237.8 248.8v38.2M257 248.8v38.2M274.4 248.8v38.2"/>
<path d="M284.6 248.8v38.2M295 248.8v17M230 265.8h98.8M230 261.5h98.8M230 278.5h54.6M230 274.3h54.6M230 270h180M397 278.5h13M397 270v12.8M230 282.8h180M373 282.8v4.2"/>
</g>
<path d="M15 5h400v287h-400zM20 10h390v277h-390z" fill="none" stroke="#c0c0c0" stroke-width=".7"/>
<g fill="#000">
<path d="M101.5 119.3l.9-.4 .8 3.3z"/>
<path d="M228.8 154.5l1.3 3.1-1 .2zM243.1 161.7l2.9-1.6-2.3 2.4zM261.6 112.3l-.1 .4 .3-.2-.2 .3a.34 .34 0 0 0 .5 0 .34 .34 0 0 0 0-.5 .34 .34 0 0 0-.5 0z"/>
</g>
<text font-size="7.1" x="185.2" y="50.4">SURFACE FINISH NOTES</text>
<g font-size="5.3">
<text x="41" y="9.5">8</text>
<text x="88.5" y="9.5">7</text>
<text x="138.5" y="9.5">6</text>
<text x="188.5" y="9.5">5</text>
<text x="238.5" y="9.5">4</text>
<text x="288.5" y="9.5">3</text>
<text x="338.5" y="9.5">2</text>
<text x="386" y="9.5">1</text>
<text x="16.2" y="31.2">F</text>
<text x="411.2" y="31.2">F</text>
<text x="16.1" y="75.5">E</text>
<text x="411.1" y="75.5">E</text>
<text x="15.5" y="125.5">D</text>
<text x="410.5" y="125.5">D</text>
<text x="15.4" y="175.5">C</text>
<text x="410.4" y="175.5">C</text>
<text x="16" y="225.5">B</text>
<text x="411" y="225.5">B</text>
<text x="15.5" y="269.7">A</text>
<text x="410.5" y="269.7">A</text>
<text x="41" y="291.5">8</text>
<text x="88.5" y="291.5">7</text>
<text x="138.5" y="291.5">6</text>
<text x="188.5" y="291.5">5</text>
<text x="238.5" y="291.5">4</text>
<text x="288.5" y="291.5">3</text>
<text x="338.5" y="291.5">2</text>
<text x="386" y="291.5">1</text>
</g>
<text font-size="4.9" x="333.3" y="260.4">RCDT-PR-001 FRONT HOUSING</text>
<g font-size="4.7">
<text x="85.7" y="69">EXTERNAL SURFACES ARE COSMETIC</text>
<text x="85.7" y="73.5">(INTERNAL SURFACES MAYBE USED FOR</text>
<text x="87" y="78">HANGING DURING ANODIZING/BEAD BLASTING)</text>
<text x="274.9" y="97.3">MASK REAR BORE AND THREADS BEFORE BEAD BLAST</text>
<text x="149.5" y="169.9">MASK BORES BEFORE BEAD BLASTING</text>
<text x="288.1" y="173.9">FINISH NOTES:</text>
<text x="288.1" y="183">BEADBLASTING &amp; ANODIZING:</text>
<text x="288.1" y="192">BEAD BLASTING MT11010</text>
<text x="288.1" y="201.1">ANODIZE PER MIL-A-8625, Type II CLASS 1 (CLEAR)</text>
<text x="288.1" y="205.6">COATING THICKNESS = 13µm</text>
<text x="288.1" y="214.7">*MACBOOK LIKE FINISH*</text>
<text x="397.4" y="236.6">R02</text>
</g>
<text font-size="3.9" x="400.9" y="275.5">A3</text>
<text font-size="3.2" x="292.6" y="277.9">ALUMINIUM 6061-T6</text>
<g font-size="2">
<text x="231.7" y="238.2">DIMENSIONS ARE IN MILLIMETERS</text>
<text x="232.9" y="235.7">UNLESS OTHERWISE SPECIFIED:</text>
<text x="264.4" y="234.6">FINISH:</text>
<text x="311.3" y="234.5">DEBURR AND</text>
<text x="311.3" y="237">BREAK SHARP</text>
<text x="311.3" y="239.5">EDGES</text>
<text x="342.6" y="236">DO NOT SCALE DRAWING</text>
<text x="383.3" y="236.2">REVISION</text>
<text x="235.4" y="243.2">TOLERANCE: ISO 2768-m</text>
<text x="244.3" y="252">NAME</text>
<text x="260" y="251.9">SIGNATURE</text>
<text x="277.2" y="251.9">DATE</text>
<text x="330.1" y="251.9">TITLE:</text>
<text x="230.6" y="256.1">DRAWN</text>
<text x="241.2" y="256.1">S CAMPBELL</text>
<text x="263.1" y="256">SC</text>
<text x="274.6" y="255.9">2024/06/20</text>
<text x="230.9" y="260.3">CHK'D</text>
<text x="230.4" y="264.4">APPV'D</text>
<text x="231.1" y="268.8">MFG</text>
<text x="231.5" y="273">Q.A</text>
<text x="285.6" y="272.5">MATERIAL:</text>
<text x="330" y="272.5">DWG NO.</text>
<text x="285.6" y="285.5">WEIGHT:</text>
<text x="330.1" y="285.6">SCALE:1:1</text>
<text x="374.5" y="285.6">SHEET 3 OF 3</text>
</g>
</svg>
